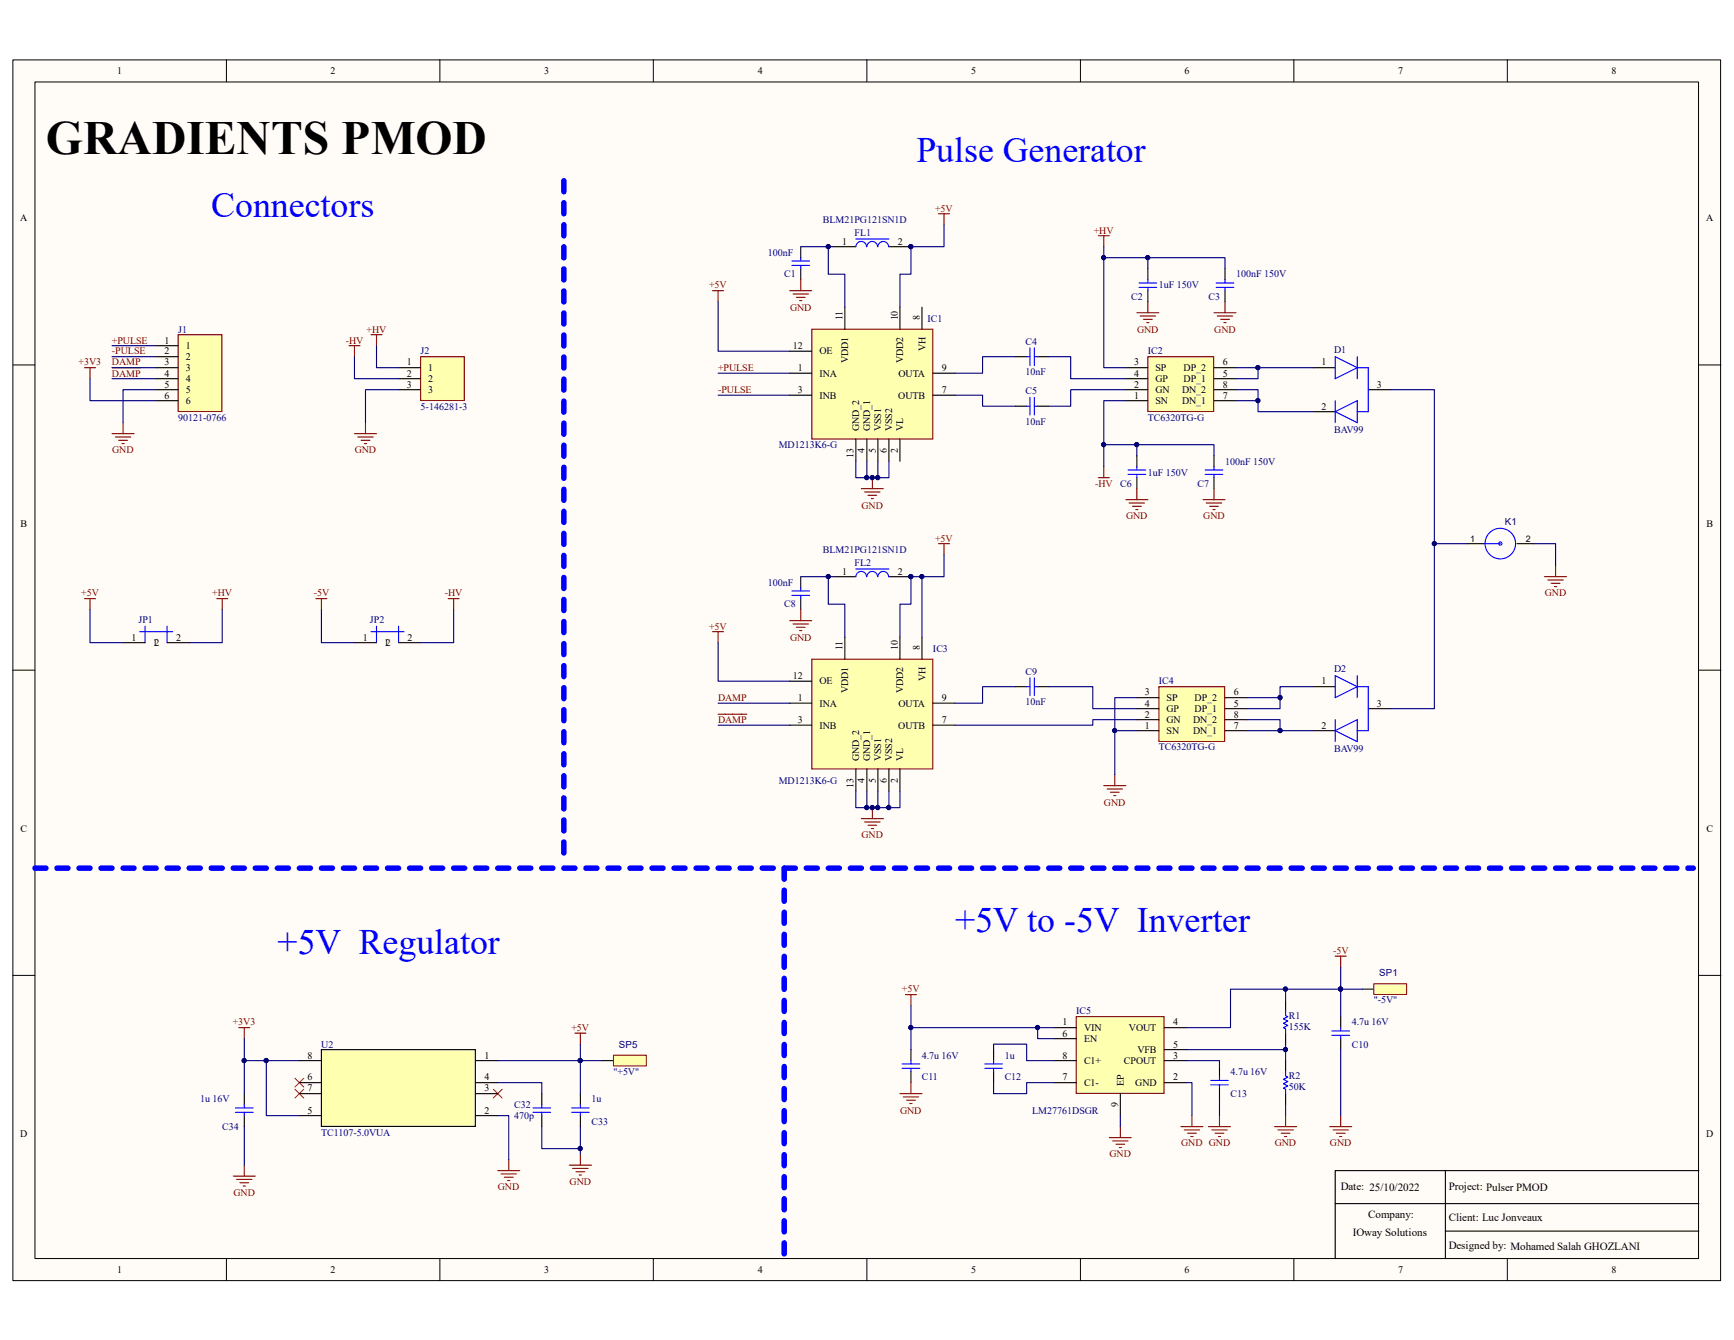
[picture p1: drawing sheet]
<svg xmlns="http://www.w3.org/2000/svg" width="279mm" height="216mm" viewBox="0 0 279 216" stroke-linecap="round" stroke-linejoin="round" font-family="sans-serif">
<path d="M2.1 9.7h275.1v196.6h-275.1z" fill="#fffcf8"/>
<path d="M2.1 9.7h275.1v196.6h-275.1z" fill="none" stroke="#000" stroke-width=".16"/>
<path d="M5.7 13.3h268v189.5h-268z" fill="#fffcf8"/>
<g fill="none" stroke="#000" stroke-width=".16">
<path d="M5.6 13.2h268.1v189.6h-268.1zM36.5 9.6v3.6M70.9 9.6v3.6M105.3 9.6v3.6M139.7 9.6v3.6M174.1 9.6v3.6M208.5 9.6v3.6M242.9 9.6v3.6M2.1 58.8h3.5M273.7 58.8h3.6M2.1 108h3.5M273.7 108h3.6"/>
<path d="M2.1 157.2h3.5M273.7 157.2h3.6M36.5 202.8v3.5M70.9 202.8v3.5M105.3 202.8v3.5M139.7 202.8v3.5M174.1 202.8v3.5M208.5 202.8v3.5M242.9 202.8v3.5"/>
</g>
<path d="M47.5 173.7l1.4 1.4M48.9 173.7l-1.4 1.4" fill="none" stroke="#f00" stroke-width=".16"/>
<path d="M38.5 165.6h1.7M39.4 165.6v1.7" fill="none" stroke="#800000" stroke-width=".18"/>
<path d="M126.4 139.9v62.9" fill="none" stroke="#00f" stroke-width=".89" stroke-dasharray="1.8 1.8"/>
<path d="M97.1 170.9h1.7" fill="none" stroke="#000" stroke-width=".18"/>
<path d="M98.9 170.1h5.2v1.6h-5.2z" fill="#ffffb0"/>
<path d="M98.8 170h5.3v1.7h-5.3z" fill="none" stroke="#800000" stroke-width=".16"/>
<g fill="none" stroke="#000" stroke-width=".18">
<path d="M39.4 176.2v1.8M39.4 179.7v1.8M48.2 170.9h3.6M48.2 179.7h3.6M48.2 176.2h3.6M48.2 174.4h3.6M76.6 170.9h3.6M76.6 179.7h3.6M76.6 176.2h3.6M76.6 174.4h3.6M87.3 176.2v1.8M87.3 179.7v1.8"/>
<path d="M93.5 176.2v1.8M93.5 179.7v1.8"/>
</g>
<path d="M37.9 179.2h2.9M37.9 178.5h2.9M39.4 178v.5M39.4 179.2v.5M85.9 179.2h2.8M85.9 178.5h2.8M87.3 178v.5M87.3 179.2v.5M92.1 179.2h2.8M92.1 178.5h2.8M93.5 178v.5M93.5 179.2v.5" fill="none" stroke="#00f" stroke-width=".18"/>
<g fill="none" stroke="#800000" stroke-width=".18">
<path d="M13.6 59.2h1.8M14.5 59.2v1.8M18.1 69.9h3.5M18.6 70.4h2.5M19.1 70.9h1.4M19.7 71.5h.3M19.8 68.1v1.8M92.6 166.5h1.8M93.5 166.5v1.7M37.6 189.5h3.5M38.1 190h2.5M38.7 190.6h1.4"/>
<path d="M39.2 191.1h.3M39.4 187.7v1.8M80.2 188.6h3.5M80.7 189.1h2.5M81.3 189.7h1.4M81.8 190.2h.4M82 186.8v1.8M91.7 187.7h3.6M92.3 188.3h2.5M92.8 188.8h1.4M93.3 189.3h.4M93.5 186v1.7"/>
</g>
<path d="M47.5 175.5l1.4 1.4M48.9 175.5l-1.4 1.4M79.5 175.5l1.4 1.4M80.9 175.5l-1.4 1.4" fill="none" stroke="#f00" stroke-width=".16"/>
<path d="M51.8 169.1h24.8v12.4h-24.8z" fill-rule="evenodd" fill="#ffffb0" stroke="#000" stroke-width=".18"/>
<path d="M236.4 87.6h2.7M244.4 87.6h2.7" fill="none" stroke="#000" stroke-width=".18"/>
<g fill="none" stroke="#00f" stroke-width=".18">
<path d="M239.1 87.6h2.7"/>
<circle cx="241.7" cy="87.6" r=".26"/>
<circle cx="241.7" cy="87.6" r="2.46"/>
</g>
<path d="M248.9 92.9h3.5M249.4 93.4h2.5M249.9 94h1.5M250.5 94.5h.3M250.7 91.1v1.8" fill="none" stroke="#800000" stroke-width=".18"/>
<path d="M130.8 53h19.5v17.7h-19.5z" fill-rule="evenodd" fill="#ffffb0" stroke="#800000" stroke-width=".18"/>
<g fill="none" stroke="#000" stroke-width=".18">
<path d="M127.3 56.6h3.5M136.1 49.5v3.5M145 49.5v3.5M148.6 49.5v3.5M127.3 60.1h3.5M127.3 63.7h3.5M137.9 70.8v3.5M139.7 70.8v3.5M141.5 70.8v3.5M143.2 70.8v3.5M145 70.8v3.5M150.3 60.1h3.6"/>
<path d="M150.3 63.7h3.6"/>
</g>
<path d="M173.4 163.8h14.2v12.4h-14.2z" fill-rule="evenodd" fill="#ffffb0" stroke="#800000" stroke-width=".18"/>
<g fill="none" stroke="#000" stroke-width=".18">
<path d="M219.6 159.4h1.8M146.8 169.1v1.8M146.8 172.7v1.7M160.1 169.1v1.8M160.1 172.7v1.7M169.9 165.6h3.5M169.9 174.4h3.5M169.9 170.9h3.5M169.9 167.3h3.5M180.5 176.2v3.5M187.6 165.6h3.6M187.6 174.4h3.6"/>
<path d="M187.6 170.9h3.6M187.6 169.1h3.6M196.5 171.8v1.7M196.5 175.3v1.8M207.2 161.1v1.8M207.2 166.5v1.7M207.2 170.9v1.8M207.2 176.2v1.8M216 163.8v1.8M216 167.3v1.8"/>
</g>
<g fill="none" stroke="#00f" stroke-width=".18">
<path d="M145.4 172.1h2.8M145.4 171.4h2.8M146.8 170.9v.5M146.8 172.1v.6M158.7 172.1h2.8M158.7 171.4h2.8M160.1 170.9v.5M160.1 172.1v.6M195.1 174.8h2.8M195.1 174.1h2.8M196.5 173.5v.6M196.5 174.8v.5"/>
<path d="M207.2 172.7v.7l.3 .1-.7 .4 .7 .4-.7 .3 .7 .4-.7 .3 .4 .2v.7M207.2 162.9v.7l.3 .2-.7 .4 .7 .3-.7 .4 .7 .3-.7 .4 .4 .2v.7M214.6 166.8h2.8M214.6 166.1h2.8M216 165.6v.5M216 166.8v.5"/>
</g>
<g fill="none" stroke="#800000" stroke-width=".18">
<path d="M215.1 154.1h1.8M216 154.1v1.7M145 176.2h3.6M145.5 176.7h2.5M145.9 160.3h1.8M146.1 177.3h1.4M146.6 177.8h.4M146.8 160.3v1.7M146.8 174.4v1.8M192.1 179.7v1.8M196.5 179.7v1.8M207.2 179.7v1.8"/>
<path d="M216 179.7v1.8M178.7 183.3h3.6M179.3 183.8h2.5M179.8 184.4h1.4M180.3 184.9h.4M180.5 181.5v1.8M190.3 181.5h3.5M190.8 182.1h2.5M191.3 182.6h1.5M191.9 183.1h.3M194.7 181.5h3.6M195.3 182.1h2.4"/>
<path d="M195.8 182.6h1.4M196.3 183.1h.4M205.4 181.5h3.5M205.9 182.1h2.5M206.4 182.6h1.5M207 183.1h.3M214.3 181.5h3.5M214.8 182.1h2.5M215.3 182.6h1.4M215.8 183.1h.4"/>
</g>
<path d="M221.4 158.5h5.3v1.7h-5.3z" fill="#ffffb0"/>
<path d="M221.4 158.5h5.3v1.7h-5.3z" fill="none" stroke="#800000" stroke-width=".16"/>
<path d="M129 39.8v1.7M134.4 39.8h3.5M143.2 39.8h3.6M129 43.3v1.8" fill="none" stroke="#000" stroke-width=".18"/>
<g fill="#000080" stroke="#000080" stroke-width=".16">
<circle cx="146.8" cy="39.7" r=".33"/>
<circle cx="140.5" cy="76.9" r=".33"/>
</g>
<path d="M137.9 39.8a.86 .86 0 0 1 .9-.9 .86 .86 0 0 1 .8 .9M137.9 38.5h5.3M139.7 39.8a.86 .86 0 0 1 .8-.9 .86 .86 0 0 1 .9 .9M141.5 39.8a.86 .86 0 0 1 .8-.9 .86 .86 0 0 1 .9 .9M127.6 42.8h2.8M127.6 42.1h2.8M129 41.5v.6M129 42.8v.5" fill="none" stroke="#00f" stroke-width=".18"/>
<path d="M151.2 34.4h1.8M152.1 34.4v1.8M127.3 46.8h3.5M127.8 47.4h2.5M128.3 47.9h1.4M128.8 48.4h.4M129 45.1v1.7M138.8 78.7h3.5M139.3 79.3h2.5M139.9 79.8h1.4M140.6 77v1.7M140.4 80.3h.3" fill="none" stroke="#800000" stroke-width=".18"/>
<path d="M130.8 106.2h19.5v17.7h-19.5z" fill-rule="evenodd" fill="#ffffb0" stroke="#800000" stroke-width=".18"/>
<g fill="none" stroke="#000" stroke-width=".18">
<path d="M163.7 57.5h1.7M167.2 57.5h1.8M163.7 65.4h1.7M167.2 65.4h1.8M129 92.9v1.8M129 96.5v1.7M134.4 92.9h3.5M143.2 92.9h3.6M127.3 113.3h3.5M127.3 116.8h3.5M127.3 109.8h3.5M136.1 102.7v3.5"/>
<path d="M145 102.7v3.5M148.6 102.7v3.5M150.3 113.3h3.6M150.3 116.8h3.6M163.7 110.6h1.7M167.2 110.6h1.8M137.9 123.9v3.6M139.7 123.9v3.6M141.5 123.9v3.6M143.2 123.9v3.6M145 123.9v3.6"/>
</g>
<g fill="#000080" stroke="#000080" stroke-width=".16">
<circle cx="146.8" cy="92.9" r=".33"/>
<circle cx="140.5" cy="130.1" r=".33"/>
</g>
<g fill="none" stroke="#00f" stroke-width=".18">
<path d="M165.4 57.5h.6M166 56.1v2.8M166.7 56.1v2.8M166.7 57.5h.5M165.4 65.4h.6M166 64v2.9M166.7 64v2.9M166.7 65.4h.5M127.6 95.9h2.8M127.6 95.2h2.8M129 94.7v.5M129 95.9v.6"/>
<path d="M137.9 92.9a.86 .86 0 0 1 .9-.8 .86 .86 0 0 1 .8 .8M137.9 91.7h5.3M139.7 92.9a.86 .86 0 0 1 .8-.8 .86 .86 0 0 1 .9 .8M141.5 92.9a.86 .86 0 0 1 .8-.8 .86 .86 0 0 1 .9 .8M165.4 110.6h.6M166 109.2v2.9M166.7 109.2v2.9M166.7 110.6h.5"/>
</g>
<path d="M129 98.2v1.8M151.2 87.6h1.8M152.1 87.6v1.8M127.3 100h3.5M127.8 100.5h2.5M128.3 101.1h1.4M128.8 101.6h.4M138.8 131.9h3.5M139.3 132.4h2.5M139.9 133h1.4M140.4 133.5h.3M140.6 130.1v1.8" fill="none" stroke="#800000" stroke-width=".18"/>
<path d="M5.6 139.9h267.2" fill="none" stroke="#00f" stroke-width=".89" stroke-dasharray="1.8 1.8"/>
<path d="M185 57.5h10.6v8.8h-10.6z" fill-rule="evenodd" fill="#ffffb0" stroke="#800000" stroke-width=".18"/>
<g fill="none" stroke="#000" stroke-width=".18">
<path d="M181.4 59.2h3.6M185 43.3v1.8M185 46.8v1.8M195.6 59.2h3.6M197.4 43.3v1.8M197.4 46.8v1.8M181.4 64.6h3.6M181.4 62.8h3.6M181.4 61h3.6M183.2 73.4v1.8M183.2 77v1.7M195.6 64.6h3.6"/>
<path d="M195.6 62.8h3.6M195.6 61h3.6M195.6 73.4v1.8M195.6 77v1.7"/>
</g>
<g fill="none" stroke="#800000" stroke-width=".18">
<path d="M177 38h1.7M177.9 38v1.8M183.2 50.4h3.5M183.7 50.9h2.5M184.2 51.4h1.5M184.8 52h.3M185 48.6v1.8M195.6 50.4h3.6M196.1 50.9h2.5M196.7 51.4h1.4M197.2 52h.4M197.4 48.6v1.8"/>
<path d="M177 77h1.7M177.9 75.2v1.8M183.2 78.7v1.8M195.6 78.7v1.8M181.4 80.5h3.6M181.9 81h2.5M182.5 81.6h1.4M183 82.1h.4M193.8 80.5h3.6M194.4 81h2.5M194.9 81.6h1.4M195.4 82.1h.4"/>
</g>
<g fill="none" stroke="#00f" stroke-width=".18">
<path d="M183.5 46.3h2.9M183.5 45.6h2.9M185 45.1v.5M185 46.3v.5M196 46.3h2.8M196 45.6h2.8M197.4 45.1v.5M197.4 46.3v.5M181.8 76.4h2.8M181.8 75.7h2.8M183.2 75.2v.5M183.2 76.4v.6"/>
<path d="M194.2 76.4h2.8M194.2 75.7h2.8M195.6 75.2v.5M195.6 76.4v.6"/>
</g>
<path d="M186.7 110.6h10.6v8.9h-10.6z" fill-rule="evenodd" fill="#ffffb0" stroke="#800000" stroke-width=".18"/>
<g fill="none" stroke="#000" stroke-width=".18">
<path d="M211.6 59.2h3.5M211.6 66.3h3.5M220.5 62.8h3.5M183.2 117.7h3.5M183.2 116h3.5M183.2 112.4h3.5M183.2 114.2h3.5M197.4 117.7h3.5M197.4 116h3.5M197.4 112.4h3.5M197.4 114.2h3.5M211.6 117.7h3.5"/>
<path d="M211.6 110.6h3.5M220.5 114.2h3.5"/>
</g>
<path d="M114.8 46.8h1.8M115.7 46.8v1.8M114.8 101.8h1.8M115.7 101.8v1.7M115.7 115.1h4.6M177.9 126.6h3.5M178.4 127.1h2.5M178.9 127.7h1.4M179.5 128.2h.3M179.6 124.8v1.8" fill="none" stroke="#800000" stroke-width=".18"/>
<path d="M215.1 57.5l3.6 1.7-3.6 1.8zM218.7 57.5v3.5M218.7 59.2h1.8v7.1h-1.8M215.1 64.6v3.5M215.1 66.3l3.6-1.7v3.5zM215.1 108.9l3.6 1.7-3.6 1.8zM215.1 116v3.5M215.1 117.7l3.6-1.7v3.5zM218.7 108.9v3.5M218.7 110.6h1.8v7.1h-1.8" fill="none" stroke="#00f" stroke-width=".18"/>
<path d="M28.7 53.9h7.1v12.4h-7.1z" fill-rule="evenodd" fill="#ffffb0" stroke="#800000" stroke-width=".18"/>
<path d="M25.2 55.7h3.5M25.2 57.5h3.5M25.2 59.2h3.5M25.2 61h3.5M25.2 62.8h3.5M25.2 64.6h3.5" fill="none" stroke="#000" stroke-width=".18"/>
<path d="M18.1 59.2h4.6" fill="none" stroke="#800000" stroke-width=".18"/>
<path d="M67.8 57.5h7v7h-7z" fill-rule="evenodd" fill="#ffffb0" stroke="#800000" stroke-width=".18"/>
<path d="M64.2 59.2h3.6M64.2 61h3.6M64.2 62.8h3.6M19.8 103.5h3.6M26.9 103.5h3.6M57.1 103.5h3.6M64.2 103.5h3.6M215.1 193.9h58.6M232.9 188.6v14.2M232.9 198.4h40.8M273.7 188.6h-58.6v14.2" fill="none" stroke="#000" stroke-width=".18"/>
<g fill="none" stroke="#800000" stroke-width=".18">
<path d="M56.2 55.7h1.8M57.1 55.7v1.8M59.8 53.9h1.8M60.7 53.9v1.8M57.1 69.9h3.6M57.7 70.4h2.4M58.2 70.9h1.4M58.7 71.5h.4M58.9 68.1v1.8M13.6 96.5h1.8M14.5 96.5v1.7M34.9 96.5h1.8"/>
<path d="M35.8 96.5v1.7M50.9 96.5h1.8M51.8 96.5v1.7M72.2 96.5h1.8M73.1 96.5v1.7"/>
</g>
<path d="M22.5 101.8h5.3M23.4 100.9v2.6M26.9 100.9v2.6M59.8 101.8h5.3M60.7 100.9v2.6M64.2 100.9v2.6" fill="none" stroke="#00f" stroke-width=".18"/>
<path d="M90.9 29.1v109.9" fill="none" stroke="#00f" stroke-width=".89" stroke-dasharray="1.8 1.8"/>
<g fill="none" stroke="#000080" stroke-width=".18">
<path d="M129 39.8h4.5M134.4 39.8h-.9v4.4h2.6v5.3M152.1 36.2v3.6h-5.3v4.4h-1.8v5.3M177.9 39.8v1.7M18.1 59.2h7.1M18.1 57.5h7.1M18.1 55.7h7.1M57.1 57.5v3.5h7.1M60.7 55.7v3.5h3.5M115.7 48.6v8h11.6M163.7 57.5h-5.4v2.6h-4.4M169 57.5h3.5v3.5h8.9"/>
<path d="M185 41.5h12.4v1.8M185 43.3v-1.8h-7.1v17.7h3.5M199.2 59.2h12.4M202.7 59.2v1.8h-3.5M14.5 61v3.6h10.7M18.1 61h7.1M25.2 62.8h-5.4v5.3M64.2 62.8h-5.3v5.3M115.7 60.1h11.6M115.7 63.7h11.6M137.9 74.3v2.7h5.3v-2.7M139.7 74.3v2.7"/>
<path d="M141.5 74.3v2.7M153.9 63.7h4.4v1.7h5.4M177.9 71.6h17.7v1.8M181.4 62.8h-8.9v2.6h-3.5M181.4 64.6h-3.5v10.6M183.2 71.6v1.8M199.2 64.6h3.5v1.7h8.9M199.2 62.8h3.5v1.8M224 62.8h7.1v51.4h-7.1M14.5 98.2v5.3h5.3M35.8 98.2v5.3h-5.3M51.8 98.2v5.3h5.3"/>
<path d="M73.1 98.2v5.3h-5.3M129 92.9h4.5M134.4 92.9h-.9v4.4h2.6v5.4M152.1 89.4v3.5h-3.5M231.1 87.6h5.3M247.1 87.6h3.6v3.5M115.7 103.5v6.3h11.6M115.7 113.3h11.6M115.7 116.8h11.6M145 102.7v-5.4h1.8v-4.4h1.8v9.8M163.7 110.6h-5.4v2.7h-4.4M169 110.6h7.1v3.6h7.1"/>
<path d="M183.2 117.7h-3.6v7.1M183.2 112.4h-3.6v5.3M183.2 116h-7.1v.8h-22.2M200.9 116h5.4v1.7M200.9 117.7h10.7M206.3 112.4v1.8h-5.4M211.6 110.6h-5.3v1.8h-5.4M137.9 127.5v2.6h5.3v-2.6M139.7 127.5v2.6M141.5 127.5v2.6M145 127.5v2.6h-1.8M207.2 159.4h8.8v4.4"/>
<path d="M216 155.8v3.6h3.6M39.4 167.3v3.6h8.8M39.4 170.9v5.3M42.9 170.9v8.8h5.3M80.2 179.7h1.8v7.1M80.2 174.4h7.1v1.8M80.2 170.9h16.9M93.5 168.2v8M146.8 162v3.6M160.1 169.1v-.9h5.3v2.7h4.5M160.1 174.4v1.8h5.3v-1.8h4.5M167.2 165.6h-20.4v3.5"/>
<path d="M169.9 165.6h-2.7v1.7h2.7M180.5 179.7v1.8M191.2 170.9h5.3v.9M191.2 174.4h.9v5.3M196.5 177.1v2.6M207.2 168.2v.9h-16M207.2 161.1v-1.7h-8.9v6.2h-7.1M207.2 169.1v1.8M207.2 178v1.7M216 169.1v10.6M39.4 181.5v6.2M87.3 181.5v3.6h6.2v-3.6"/>
<path d="M93.5 185.1v.9"/>
</g>
<g fill="#000080" stroke="#000080" stroke-width=".16">
<circle cx="42.9" cy="170.9" r=".33"/>
<circle cx="93.5" cy="170.9" r=".33"/>
<circle cx="39.3" cy="170.9" r=".33"/>
<circle cx="93.5" cy="185" r=".33"/>
<circle cx="167.2" cy="165.6" r=".33"/>
<circle cx="146.8" cy="165.6" r=".33"/>
<circle cx="207.1" cy="169.1" r=".33"/>
<circle cx="207.1" cy="159.4" r=".33"/>
<circle cx="216" cy="159.4" r=".33"/>
<circle cx="133.5" cy="39.7" r=".33"/>
<circle cx="141.4" cy="76.9" r=".33"/>
<circle cx="139.6" cy="76.9" r=".33"/>
<circle cx="148.5" cy="92.9" r=".33"/>
<circle cx="133.5" cy="92.9" r=".33"/>
<circle cx="143.2" cy="130.1" r=".33"/>
<circle cx="141.4" cy="130.1" r=".33"/>
<circle cx="139.6" cy="130.1" r=".33"/>
<circle cx="146.8" cy="92.9" r=".33"/>
<circle cx="177.8" cy="71.6" r=".33"/>
<circle cx="146.8" cy="39.7" r=".33"/>
<circle cx="177.8" cy="41.5" r=".33"/>
<circle cx="184.9" cy="41.5" r=".33"/>
<circle cx="140.5" cy="130.1" r=".33"/>
<circle cx="140.5" cy="76.9" r=".33"/>
<circle cx="183.1" cy="71.6" r=".33"/>
<circle cx="179.6" cy="117.7" r=".33"/>
<circle cx="202.7" cy="59.2" r=".33"/>
<circle cx="202.7" cy="64.5" r=".33"/>
<circle cx="206.2" cy="112.4" r=".33"/>
<circle cx="206.2" cy="117.7" r=".33"/>
<circle cx="231.1" cy="87.6" r=".33"/>
</g>
<text font-size="7.7" x="7.4" y="24.8">GRADIENTS PMOD</text>
<g font-size="5.8" fill="#00f">
<text x="147.7" y="26.1">Pulse Generator</text>
<text x="34" y="35">Connectors</text>
<text x="44.7" y="153.7">+5V Regulator</text>
<text x="153.9" y="150.2">+5V to -5V Inverter</text>
</g>
<g font-size="1.8">
<text x="216" y="191.8">Date: 25/10/2022</text>
<text x="233.4" y="191.8">Project: Pulser PMOD</text>
<text x="220.5" y="196.2">Company:</text>
<text x="233.4" y="196.7">Client: Luc Jonveaux</text>
<text x="218" y="199.2">IOway Solutions</text>
<text x="233.4" y="201.2">Designed by: Mohamed Salah GHOZLANI</text>
</g>
<g font-size="1.6">
<text x="18.9" y="11.9">1</text>
<text x="53.3" y="11.9">2</text>
<text x="87.7" y="11.9">3</text>
<text x="122.1" y="11.9">4</text>
<text x="156.5" y="11.9">5</text>
<text x="190.9" y="11.9">6</text>
<text x="225.3" y="11.9">7</text>
<text x="259.7" y="11.9">8</text>
<text x="3.3" y="35.6">A</text>
<text x="274.9" y="35.6">A</text>
<text x="135.7" y="39.4">1</text>
<text x="144.7" y="39.4">2</text>
<text x="135.8" y="51.6" transform="rotate(-90 135.8 51.6)">11</text>
<text x="144.7" y="51.6" transform="rotate(-90 144.7 51.6)">10</text>
<text x="148.2" y="51.6" transform="rotate(-90 148.2 51.6)">8</text>
<text x="26.5" y="55.4">1</text>
<text x="26.5" y="57.1">2</text>
<text x="26.5" y="58.9">3</text>
<text x="29.9" y="56.3">1</text>
<text x="29.9" y="58">2</text>
<text x="29.9" y="59.8">3</text>
<text x="65.5" y="58.9">1</text>
<text x="69" y="59.8">1</text>
<text x="127.8" y="56.3">12</text>
<text x="128.6" y="59.8">1</text>
<text x="132" y="57.1">OE</text>
<text x="136.7" y="58.5" transform="rotate(-90 136.7 58.5)">VDD1</text>
<text x="145.5" y="58.5" transform="rotate(-90 145.5 58.5)">VDD2</text>
<text x="149.1" y="56.6" transform="rotate(-90 149.1 56.6)">VH</text>
<text x="151.8" y="59.8">9</text>
<text x="182.8" y="58.9">3</text>
<text x="186.2" y="59.8">SP</text>
<text x="190.7" y="59.8">DP_2</text>
<text x="197" y="58.9">6</text>
<text x="212.9" y="58.9">1</text>
<text x="26.5" y="60.7">4</text>
<text x="26.5" y="62.4">5</text>
<text x="26.5" y="64.2">6</text>
<text x="29.9" y="61.6">4</text>
<text x="29.9" y="63.3">5</text>
<text x="29.9" y="65.1">6</text>
<text x="65.5" y="60.7">2</text>
<text x="65.5" y="62.4">3</text>
<text x="69" y="61.6">2</text>
<text x="69" y="63.3">3</text>
<text x="128.6" y="63.3">3</text>
<text x="132" y="60.7">INA</text>
<text x="132" y="64.2">INB</text>
<text x="144.7" y="64.2">OUTB</text>
<text x="144.8" y="60.7">OUTA</text>
<text x="151.8" y="63.3">7</text>
<text x="182.8" y="64.2">1</text>
<text x="182.8" y="62.4">2</text>
<text x="182.8" y="60.7">4</text>
<text x="186.2" y="65.1">SN</text>
<text x="186.2" y="63.3">GN</text>
<text x="186.2" y="61.6">GP</text>
<text x="190.5" y="63.3">DN_2</text>
<text x="190.5" y="65.1">DN_1</text>
<text x="190.7" y="61.6">DP_1</text>
<text x="197" y="62.4">8</text>
<text x="197" y="64.2">7</text>
<text x="197" y="60.7">5</text>
<text x="212.9" y="66">2</text>
<text x="221.9" y="62.4">3</text>
<text x="138.4" y="69.5" transform="rotate(-90 138.4 69.5)">GND_2</text>
<text x="140.2" y="69.5" transform="rotate(-90 140.2 69.5)">GND_1</text>
<text x="142" y="69.5" transform="rotate(-90 142 69.5)">VSS1</text>
<text x="143.8" y="69.5" transform="rotate(-90 143.8 69.5)">VSS2</text>
<text x="145.5" y="69.5" transform="rotate(-90 145.5 69.5)">VL</text>
<text x="137.5" y="73.8" transform="rotate(-90 137.5 73.8)">13</text>
<text x="139.3" y="73" transform="rotate(-90 139.3 73)">4</text>
<text x="141.1" y="73" transform="rotate(-90 141.1 73)">5</text>
<text x="142.9" y="73" transform="rotate(-90 142.9 73)">6</text>
<text x="144.7" y="73" transform="rotate(-90 144.7 73)">2</text>
<text x="3.3" y="84.8">B</text>
<text x="275" y="84.8">B</text>
<text x="135.7" y="92.6">1</text>
<text x="144.7" y="92.6">2</text>
<text x="21.2" y="103.2">1</text>
<text x="24.6" y="104.1">12</text>
<text x="28.4" y="103.2">2</text>
<text x="58.5" y="103.2">1</text>
<text x="61.9" y="104.1">12</text>
<text x="65.7" y="103.2">2</text>
<text x="135.8" y="104.8" transform="rotate(-90 135.8 104.8)">11</text>
<text x="144.7" y="104.8" transform="rotate(-90 144.7 104.8)">10</text>
<text x="148.2" y="104.8" transform="rotate(-90 148.2 104.8)">8</text>
<text x="127.8" y="109.4">12</text>
<text x="128.6" y="112.9">1</text>
<text x="132" y="113.8">INA</text>
<text x="132" y="110.3">OE</text>
<text x="136.7" y="111.7" transform="rotate(-90 136.7 111.7)">VDD1</text>
<text x="144.8" y="113.8">OUTA</text>
<text x="145.5" y="111.7" transform="rotate(-90 145.5 111.7)">VDD2</text>
<text x="149.1" y="109.8" transform="rotate(-90 149.1 109.8)">VH</text>
<text x="151.8" y="112.9">9</text>
<text x="184.5" y="112.1">3</text>
<text x="184.5" y="113.8">4</text>
<text x="188" y="112.9">SP</text>
<text x="192.5" y="112.9">DP_2</text>
<text x="198.8" y="112.1">6</text>
<text x="198.8" y="113.8">5</text>
<text x="212.9" y="110.3">1</text>
<text x="221.9" y="113.8">3</text>
<text x="128.6" y="116.5">3</text>
<text x="132" y="117.4">INB</text>
<text x="144.7" y="117.4">OUTB</text>
<text x="151.8" y="116.5">7</text>
<text x="184.5" y="117.4">1</text>
<text x="184.5" y="115.6">2</text>
<text x="188" y="118.3">SN</text>
<text x="188" y="116.5">GN</text>
<text x="188" y="114.7">GP</text>
<text x="192.2" y="116.5">DN_2</text>
<text x="192.2" y="118.3">DN_1</text>
<text x="192.5" y="114.7">DP_1</text>
<text x="198.8" y="115.6">8</text>
<text x="198.8" y="117.4">7</text>
<text x="212.9" y="117.4">2</text>
<text x="138.4" y="122.7" transform="rotate(-90 138.4 122.7)">GND_2</text>
<text x="140.2" y="122.7" transform="rotate(-90 140.2 122.7)">GND_1</text>
<text x="142" y="122.7" transform="rotate(-90 142 122.7)">VSS1</text>
<text x="143.8" y="122.7" transform="rotate(-90 143.8 122.7)">VSS2</text>
<text x="145.5" y="122.7" transform="rotate(-90 145.5 122.7)">VL</text>
<text x="137.5" y="127" transform="rotate(-90 137.5 127)">13</text>
<text x="139.3" y="126.2" transform="rotate(-90 139.3 126.2)">4</text>
<text x="141.1" y="126.2" transform="rotate(-90 141.1 126.2)">5</text>
<text x="142.9" y="126.2" transform="rotate(-90 142.9 126.2)">6</text>
<text x="144.7" y="126.2" transform="rotate(-90 144.7 126.2)">2</text>
<text x="3.3" y="134">C</text>
<text x="275" y="134">C</text>
<text x="171.2" y="165.2">1</text>
<text x="171.2" y="167">6</text>
<text x="174.7" y="166.1">VIN</text>
<text x="174.7" y="167.9">EN</text>
<text x="181.9" y="166.1">VOUT</text>
<text x="189" y="165.2">4</text>
<text x="49.6" y="170.6">8</text>
<text x="78.1" y="170.6">1</text>
<text x="171.2" y="170.6">8</text>
<text x="174.7" y="171.4">C1+</text>
<text x="181.1" y="171.4">CPOUT</text>
<text x="183.3" y="169.7">VFB</text>
<text x="189" y="170.6">3</text>
<text x="189" y="168.8">5</text>
<text x="49.6" y="179.4">5</text>
<text x="49.6" y="174.1">6</text>
<text x="49.6" y="175.9">7</text>
<text x="78.1" y="179.4">2</text>
<text x="78.1" y="175.9">3</text>
<text x="78.1" y="174.1">4</text>
<text x="171.2" y="174.1">7</text>
<text x="174.7" y="175">C1-</text>
<text x="180.2" y="178.4" transform="rotate(-90 180.2 178.4)">9</text>
<text x="181.1" y="175" transform="rotate(-90 181.1 175)">EP</text>
<text x="182.9" y="175">GND</text>
<text x="189" y="174.1">2</text>
<text x="3.3" y="183.2">D</text>
<text x="274.9" y="183.2">D</text>
<text x="18.9" y="205.1">1</text>
<text x="53.3" y="205.1">2</text>
<text x="87.7" y="205.1">3</text>
<text x="122.1" y="205.1">4</text>
<text x="156.5" y="205.1">5</text>
<text x="190.9" y="205.1">6</text>
<text x="225.3" y="205.1">7</text>
<text x="259.7" y="205.1">8</text>
</g>
<g font-size="1.6" fill="#000080">
<text x="132.6" y="35.9">BLM21PG121SN1D</text>
<text x="123.7" y="41.2">100nF</text>
<text x="137.7" y="38">FL1</text>
<text x="126.4" y="44.7">C1</text>
<text x="186.7" y="46.5">1uF 150V</text>
<text x="199.2" y="44.7">100nF 150V</text>
<text x="28.7" y="53.6">J1</text>
<text x="149.4" y="51.8">IC1</text>
<text x="182.3" y="48.3">C2</text>
<text x="194.7" y="48.3">C3</text>
<text x="67.8" y="57.1">J2</text>
<text x="165.2" y="55.5">C4</text>
<text x="185" y="57.1">IC2</text>
<text x="215" y="56.9">D1</text>
<text x="67.8" y="66">5-146281-3</text>
<text x="165.2" y="60.5">10nF</text>
<text x="165.2" y="63.5">C5</text>
<text x="28.7" y="67.8">90121-0766</text>
<text x="165.2" y="68.5">10nF</text>
<text x="185" y="67.8">TC6320TG-G</text>
<text x="215" y="69.7">BAV99</text>
<text x="125.5" y="72.2">MD1213K6-G</text>
<text x="185" y="76.6">1uF 150V</text>
<text x="197.4" y="74.8">100nF 150V</text>
<text x="180.5" y="78.4">C6</text>
<text x="193" y="78.4">C7</text>
<text x="132.6" y="89">BLM21PG121SN1D</text>
<text x="242.5" y="84.6">K1</text>
<text x="123.7" y="94.4">100nF</text>
<text x="137.7" y="91.1">FL2</text>
<text x="22.3" y="100.4">JP1</text>
<text x="59.6" y="100.4">JP2</text>
<text x="126.4" y="97.9">C8</text>
<text x="150.3" y="105">IC3</text>
<text x="165.2" y="113.7">10nF</text>
<text x="165.2" y="108.7">C9</text>
<text x="186.7" y="110.3">IC4</text>
<text x="215" y="108.3">D2</text>
<text x="186.7" y="120.9">TC6320TG-G</text>
<text x="215" y="121.1">BAV99</text>
<text x="125.5" y="126.2">MD1213K6-G</text>
<text x="221.4" y="161.7">&quot;-5V&quot;</text>
<text x="222.2" y="157.3">SP1</text>
<text x="173.4" y="163.4">IC5</text>
<text x="207.7" y="164.2">R1</text>
<text x="207.7" y="165.9">155K</text>
<text x="217.8" y="165.2">4.7u 16V</text>
<text x="51.8" y="168.8">U2</text>
<text x="98.8" y="173.2">&quot;+5V&quot;</text>
<text x="99.7" y="168.8">SP5</text>
<text x="148.5" y="170.6">4.7u 16V</text>
<text x="161.9" y="170.6">1u</text>
<text x="198.3" y="173.2">4.7u 16V</text>
<text x="207.7" y="173.9">R2</text>
<text x="217.8" y="168.8">C10</text>
<text x="32.3" y="177.6">1u 16V</text>
<text x="82.8" y="178.5">C32</text>
<text x="95.3" y="177.6">1u</text>
<text x="148.5" y="174.1">C11</text>
<text x="161.9" y="174.1">C12</text>
<text x="166.3" y="179.4">LM27761DSGR</text>
<text x="198.3" y="176.7">C13</text>
<text x="207.7" y="175.7">50K</text>
<text x="35.8" y="182.1">C34</text>
<text x="51.8" y="183">TC1107-5.0VUA</text>
<text x="82.8" y="180.3">470p</text>
<text x="95.3" y="181.2">C33</text>
</g>
<g font-size="1.6" fill="#800000">
<text x="150.7" y="34.1">+5V</text>
<text x="176.2" y="37.6">+HV</text>
<text x="114.3" y="46.5">+5V</text>
<text x="59.1" y="53.6">+HV</text>
<text x="127.3" y="50">GND</text>
<text x="183.2" y="53.6">GND</text>
<text x="195.7" y="53.6">GND</text>
<text x="12.7" y="58.9">+3V3</text>
<text x="18" y="55.4">+PULSE</text>
<text x="18" y="57.1">-PULSE</text>
<text x="18" y="58.9">DAMP</text>
<text x="55.7" y="55.4">-HV</text>
<text x="115.7" y="59.8">+PULSE</text>
<text x="18" y="60.7">DAMP</text>
<text x="115.7" y="63.3">-PULSE</text>
<text x="18.1" y="73.1">GND</text>
<text x="57.1" y="73.1">GND</text>
<text x="138.8" y="82">GND</text>
<text x="176.4" y="78.4">-HV</text>
<text x="181.4" y="83.7">GND</text>
<text x="193.9" y="83.7">GND</text>
<text x="150.7" y="87.2">+5V</text>
<text x="13.1" y="96.1">+5V</text>
<text x="34.2" y="96.1">+HV</text>
<text x="50.5" y="96.1">-5V</text>
<text x="71.7" y="96.1">-HV</text>
<text x="114.3" y="101.4">+5V</text>
<text x="248.9" y="96.1">GND</text>
<text x="127.3" y="103.2">GND</text>
<text x="115.7" y="112.9">DAMP</text>
<text x="115.7" y="116.5">DAMP</text>
<text x="177.9" y="129.8">GND</text>
<text x="138.8" y="135.1">GND</text>
<text x="214.8" y="153.7">-5V</text>
<text x="145.3" y="159.9">+5V</text>
<text x="37.5" y="165.2">+3V3</text>
<text x="92.1" y="166.1">+5V</text>
<text x="145" y="179.4">GND</text>
<text x="190.3" y="184.7">GND GND</text>
<text x="205.4" y="184.7">GND</text>
<text x="214.3" y="184.7">GND</text>
<text x="80.2" y="191.8">GND</text>
<text x="91.8" y="190.9">GND</text>
<text x="178.8" y="186.5">GND</text>
<text x="37.6" y="192.7">GND</text>
</g>
<g font-size="1.4">
<text x="236.9" y="87.3">1</text>
<text x="245.9" y="87.3">2</text>
</g>
</svg>
